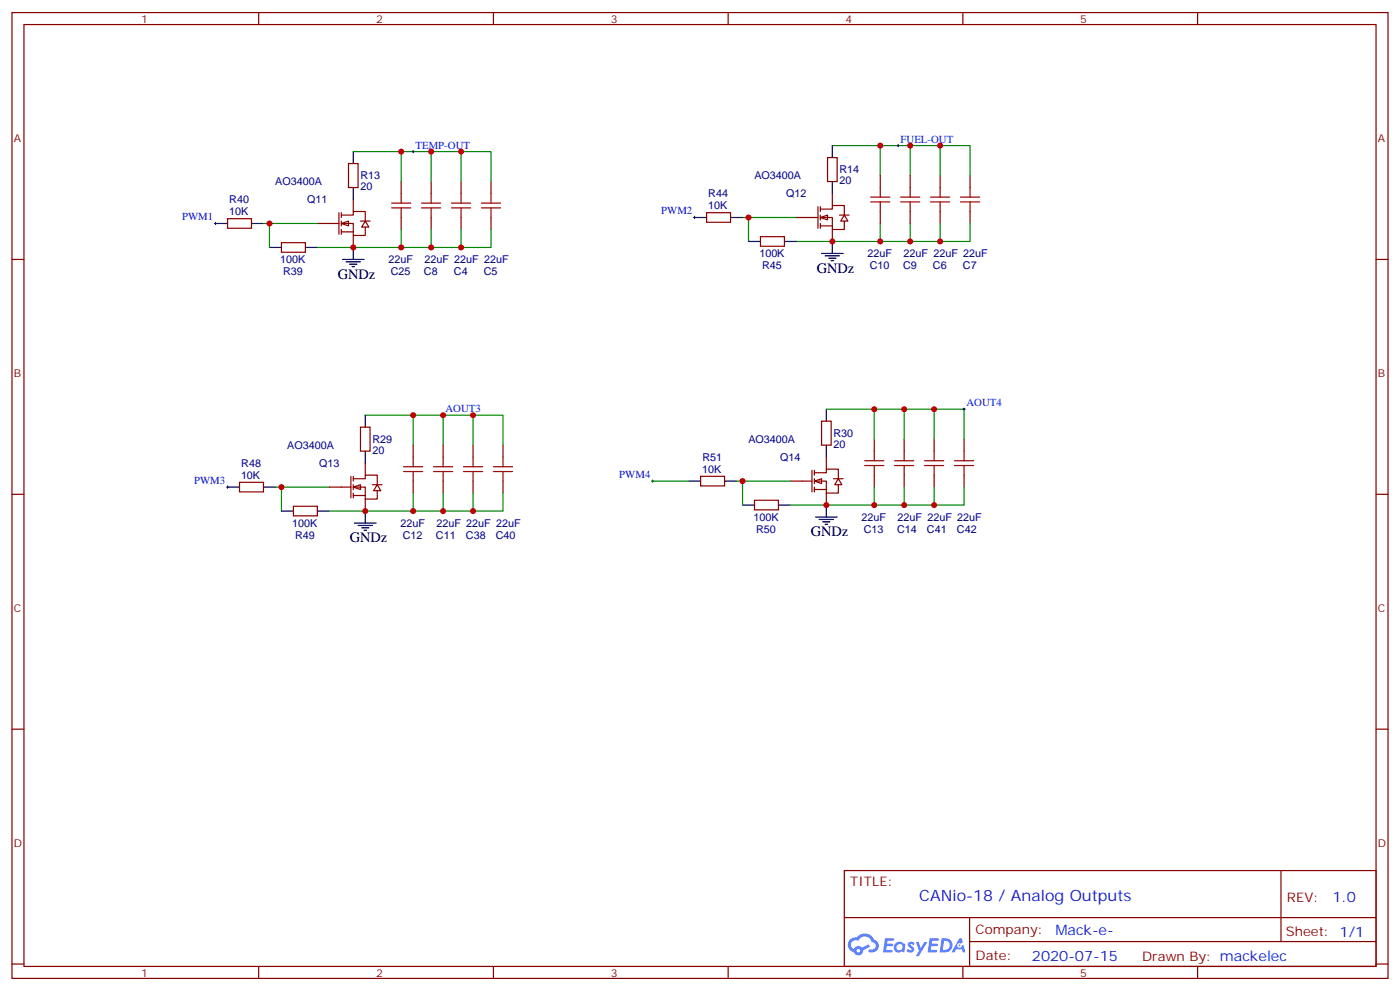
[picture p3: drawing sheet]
<svg xmlns="http://www.w3.org/2000/svg" width="412mm" height="292mm" viewBox="0 0 412 292" stroke-linecap="round" stroke-linejoin="round" font-family="sans-serif">
<g fill="none" stroke="#870000" stroke-width=".35">
<path d="M3.5 3.7h405.4v284.3h-405.4zM7.1 7.2h398.2v277.3h-398.2zM76.2 3.7v3.5M145.3 3.7v3.5M214.5 3.7v3.5M283.6 3.7v3.5M352.8 3.7v3.5M3.5 76.4h3.6M405.3 76.4h3.6M3.5 145.5h3.6M405.3 145.5h3.6M3.5 214.7h3.6"/>
<path d="M405.3 214.7h3.6M248.7 256.3h156.6v28.2h-156.6zM377.3 256.3v20.9M248.7 270.1h156.5M285.6 277.2h119.6M285.6 270.1v14.2M3.5 283.8h3.6M76.2 284.5v3.5M145.3 284.5v3.5M214.5 284.5v3.5M283.6 284.5v3.5M352.8 284.5v3.5"/>
<path d="M405.3 283.8h3.6"/>
</g>
<g fill="#5487ff">
<path d="M267.7 277.5a1.22 1.22 0 0 1 1.7 .2l-.4 .6a.47 .47 0 0 0-.3-.4 .47 .47 0 0 0-.5 .2l.1 .2a1.14 1.14 0 0 1 .8 1.8 1.14 1.14 0 0 1-1.9 0l-.2-.2 .5-.6 .7 .5a.29 .29 0 0 0 .3-.3 .29 .29 0 0 0-.2-.3 1.04 1.04 0 0 1-.6-1.7z"/>
<path d="M260.7 276.2h2.4l.3 .2-.2 .5-1.8 .1-.1 .8h1.5l.3 .4-.3 .4h-1.6l-.2 1.1h1.7l.2 .3-.2 .3-2.6 .1z"/>
<path d="M273.8 276.2h2.4l.3 .2-.1 .5-1.8 .1-.2 .8h1.6l.3 .4-.4 .4-1.6-.1-.1 1.1 1.7 .1 .2 .3-.2 .3-2.6 .1z"/>
<path d="M282.6 276.2h.7l.3 1.3-.6 .3a.69 .69 0 0 0-1 .3 .69 .69 0 0 0 .4 .9 .69 .69 0 0 0 .9-.6l.5-.2 .6 2.2h-.8l-.2-.9h-1.8l-.5 .9h-.8z"/>
<path d="M269.8 277.3h.8l.6 1.8 1.1-1.8h.9l-2.6 4.2h-.8l.9-1.5z"/>
<path d="M277.4 276.2l-.6 4.2h1.3a2.11 2.11 0 0 0 2.5-2.1 2.11 2.11 0 0 0-2.5-2.1zM278.1 277a1.39 1.39 0 0 1 1.7 1.4 1.39 1.39 0 0 1-1.8 1.2h-.3z"/>
<path d="M263.7 277.8a1.54 1.54 0 0 0-.1 2.2 1.54 1.54 0 0 0 2.2 .1l.6 .3 .3-2.3-.2-.3h-.4a1.49 1.49 0 0 0-2.4 0zM264 278.8a.94 .94 0 0 1 1.8 0 .94 .94 0 0 1-1.8 0z"/>
<path d="M250.4 276.6a2.18 2.18 0 0 0 1.1 3.7 1.44 1.44 0 0 0 1.6 .9 1.44 1.44 0 0 0 1.2-1.4l2-1.1-.5-.7-1.9 1a1.47 1.47 0 0 0-2.4 .4 1.39 1.39 0 0 1-.7-1.9 1.39 1.39 0 0 1 2-.5 2.12 2.12 0 0 1 2.2-1.3 2.12 2.12 0 0 1 1.9 1.7 1.14 1.14 0 0 1 1.1 1.4 1.14 1.14 0 0 1-1.7 .7 .43 .43 0 0 0-.5 .4 .43 .43 0 0 0 .4 .5 1.98 1.98 0 0 0 2.5-1.2 1.98 1.98 0 0 0-1.2-2.6 3.1 3.1 0 0 0-5.3-.6l-.9 .1zM252.3 279.9a.55 .55 0 0 1 1.1 0 .55 .55 0 0 1-1.1 0z"/>
<circle cx="282.6" cy="278.3" r=".26"/>
</g>
<g fill="#fff" stroke="#870000" stroke-width=".35">
<path d="M100.5 65.8l2.2-.7v1.4z"/>
<path d="M107.6 65.1l1.1 1.8h-2.2z"/>
</g>
<g fill="none" stroke="#870000" stroke-width=".35">
<path d="M104.1 58.7v3.6M118.2 53.4v3.6M127 53.4v3.6M259.3 51.7v3.5M268.1 51.7v3.5M67 64.4h7.1v2.8h-7.1zM82.9 71.4h7.1v2.9h-7.1zM93.5 65.8h6.3M99.8 62.6v6.4M100.5 63.3h3.6v-1h3.5v2.8M100.5 65.8h3.6v3.5h3.5v-2.4M100.5 68.3h3.6"/>
<path d="M100.5 62.6v1.4M100.5 65.1v1.4M100.5 67.6v1.4M104.1 69.3v3.5M106.2 65.1h2.8M118.2 64v3.6M127 64v3.6M208.1 62.6h7.1v2.8h-7.1zM224 69.7h7.1v2.8h-7.1zM259.3 62.3v3.5M268.1 62.3v3.5"/>
</g>
<g fill="none" stroke="#000" stroke-width=".35">
<path d="M63.5 65.8h3.5M74.1 65.8h3.5M79.4 72.8h3.5M90 72.8h3.5M100.9 76.4h6.3M102 77.1h4.2M103 77.8h2.1M103.7 78.5h.7M104.1 72.8v3.6M204.6 64h3.5M215.2 64h3.5M220.5 71.1h3.5"/>
<path d="M231.1 71.1h3.5M242 74.6h6.4M243.1 75.3h4.2M244.1 76h2.1M244.8 76.7h.7M245.2 71.1v3.5"/>
</g>
<g fill="none" stroke="#a10000" stroke-width=".35">
<path d="M115.4 59.8h5.6M118.2 57v2.8M124.2 59.8h5.6M127 57v2.8M256.5 59.4h5.6M256.5 58h5.6M259.3 55.2v2.8M259.3 59.4v2.9M265.3 59.4h5.6M265.3 58h5.6M268.1 55.2v2.8M268.1 59.4v2.9"/>
<path d="M115.4 61.2h5.6M118.2 61.2v2.8M124.2 61.2h5.6M127 61.2v2.8"/>
</g>
<path d="M104.1 44.6h22.9v8.8M118.2 44.6v8.8M245.2 42.9h22.9v8.8M259.3 42.9v8.8M77.6 65.8h15.9M79.4 65.8v7M118.2 67.6v5.2M127 67.6v5.2h-33.5M218.7 64h15.9M220.5 64v7.1M259.3 65.8v5.3M268.1 65.8v5.3h-33.5" fill="none" stroke="#008700" stroke-width=".35"/>
<g fill="#fff" stroke="#870000" stroke-width=".35">
<path d="M241.7 64l2.1-.7v1.4z"/>
<path d="M248.7 63.3l1.1 1.8h-2.2z"/>
</g>
<g fill="none" stroke="#870000" stroke-width=".35">
<path d="M245.2 57v3.5M234.6 64h6.3M240.9 60.9v6.3M241.7 61.6h3.5v-1.1h3.5v2.8M241.7 64h3.5v3.6h3.5v-2.5M241.7 66.5h3.5M241.7 60.9v1.4M241.7 63.3v1.4M241.7 65.8v1.4M245.2 67.6v3.5M247.3 63.3h2.8M121.7 131.1v3.5"/>
<path d="M130.5 131.1v3.5M70.6 142h7v2.8h-7zM86.4 149h7.1v2.9h-7.1zM121.7 141.6v3.6M130.5 141.6v3.6"/>
</g>
<path d="M107.6 122.2h22.9v8.9M121.7 122.2v8.9M81.1 143.4h15.9M82.9 143.4v7.1M121.7 145.2v5.3M130.5 145.2v5.3h-33.5" fill="none" stroke="#008700" stroke-width=".35"/>
<path d="M67 143.4h3.6M77.6 143.4h3.5M82.9 150.5h3.5M93.5 150.5h3.5M104.4 154h6.4M105.5 154.7h4.2M106.5 155.4h2.2M107.2 156.1h.7M107.6 150.5v3.5" fill="none" stroke="#000" stroke-width=".35"/>
<path d="M118.9 138.8h5.6M118.9 137.4h5.6M121.7 134.6v2.8M121.7 138.8v2.8M127.7 138.8h5.6M127.7 137.4h5.6M130.5 134.6v2.8M130.5 138.8v2.8" fill="none" stroke="#a10000" stroke-width=".35"/>
<g fill="#fff" stroke="#870000" stroke-width=".35">
<path d="M104.1 143.4l2.1-.7v1.4z"/>
<path d="M111.1 142.7l1.1 1.8h-2.1z"/>
</g>
<path d="M107.6 136.3v3.6M97 143.4h6.4M103.4 140.2v6.4M104.1 140.9h3.5v-1h3.5v2.8M104.1 143.4h3.5v3.5h3.5v-2.4M104.1 145.9h3.5M104.1 140.2v1.4M104.1 142.7v1.4M104.1 145.2v1.4M107.6 146.9v3.6M109.7 142.7h2.8" fill="none" stroke="#870000" stroke-width=".35"/>
<g fill="#fff" stroke="#870000" stroke-width=".35">
<path d="M239.9 141.6l2.1-.7v1.4z"/>
<path d="M246.9 140.9l1.1 1.8h-2.1z"/>
</g>
<g fill="none" stroke="#870000" stroke-width=".35">
<path d="M102.7 48.2h2.8v7h-2.8zM135.8 53.4v3.6M144.6 53.4v3.6M243.8 46.4h2.8v7h-2.8zM276.9 51.7v3.5M285.8 51.7v3.5M135.8 64v3.6M144.6 64v3.6M276.9 62.3v3.5M285.8 62.3v3.5M106.2 125.8h2.8v7h-2.8zM139.3 131.1v3.5"/>
<path d="M148.2 131.1v3.5M239.2 138.5v6.3M239.9 139.2h3.5v-1.1h3.5v2.8M239.9 138.5v1.4M242 124h2.8v7.1h-2.8zM243.4 134.6v3.5M257.5 129.3v3.5M257.5 139.9v3.5M266.3 129.3v3.5M266.3 139.9v3.5M275.2 129.3v3.5M275.2 139.9v3.5"/>
<path d="M284 129.3v3.5M284 139.9v3.5M139.3 141.6v3.6M148.2 141.6v3.6M206.4 140.2h7v2.9h-7zM222.2 147.3h7.1v2.8h-7.1zM232.8 141.6h6.4M239.9 141.6h3.5v3.6h3.5v-2.5M239.9 144.1h3.5M239.9 140.9v1.4M239.9 143.4v1.4M243.4 145.2v3.5"/>
<path d="M245.5 140.9h2.9"/>
</g>
<g fill="none" stroke="#000" stroke-width=".35">
<path d="M104.1 44.6v3.6M104.1 55.2v3.5M245.2 42.9v3.5M245.2 53.4v3.6M107.6 122.2v3.6M107.6 132.8v3.5M243.4 120.5v3.5M243.4 131.1v3.5M202.8 141.6h3.6M213.4 141.6h3.6M218.7 148.7h3.5M229.3 148.7h3.5"/>
<path d="M240.2 152.2h6.4M241.3 152.9h4.2M242.4 153.6h2.1M243.1 154.3h.7M243.4 148.7v3.5"/>
</g>
<g fill="none" stroke="#a10000" stroke-width=".35">
<path d="M133 59.8h5.6M135.8 57v2.8M141.8 59.8h5.7M144.6 57v2.8M274.1 59.4h5.7M274.1 58h5.7M276.9 55.2v2.8M276.9 59.4v2.9M282.9 59.4h5.7M282.9 58h5.7M285.8 55.2v2.8M285.8 59.4v2.9"/>
<path d="M133 61.2h5.6M135.8 61.2v2.8M141.8 61.2h5.7M144.6 61.2v2.8M136.5 138.8h5.7M136.5 137.4h5.7M139.3 134.6v2.8M139.3 138.8v2.8M145.3 138.8h5.7M145.3 137.4h5.7M148.2 134.6v2.8M148.2 138.8v2.8"/>
<path d="M254.7 137.1h5.6M254.7 135.6h5.6M257.5 132.8v2.8M257.5 137.1v2.8M263.5 137.1h5.7M263.5 135.6h5.7M266.3 132.8v2.8M266.3 137.1v2.8M272.3 137.1h5.7M272.3 135.6h5.7M275.2 132.8v2.8M275.2 137.1v2.8"/>
<path d="M281.2 137.1h5.6M281.2 135.6h5.6M284 132.8v2.8M284 137.1v2.8"/>
</g>
<g fill="none" stroke="#008700" stroke-width=".35">
<path d="M127 44.6h17.6v8.8M135.8 44.6v8.8M268.1 42.9h17.7v8.8M276.9 42.9v8.8M135.8 67.6v5.2M144.6 67.6v5.2h-17.6M276.9 65.8v5.3M285.8 65.8v5.3h-17.7M130.5 122.2h17.7v8.9M139.3 122.2v8.9M243.4 120.5h40.6v8.8M257.5 120.5v8.8"/>
<path d="M266.3 120.5v8.8M275.2 120.5v8.8M139.3 145.2v5.3M148.2 145.2v5.3h-17.7M192.3 141.6h10.5M217 141.6h15.8M218.7 141.6v7.1M257.5 143.4v5.3M266.3 143.4v5.3h-33.5M275.2 143.4v5.3M284 143.4v5.3h-17.7"/>
</g>
<g fill="none" stroke="#000" stroke-width=".29">
<path d="M121.4 44.6h.7M121.7 44.3v.7M264.2 42.9h.7M264.6 42.5v.7M63.1 65.8h.8M63.5 65.4v.7M204.3 64h.7M204.6 63.7v.7M130.2 122.2h.7M130.5 121.9v.7M283.6 120.5h.7M284 120.1v.7"/>
<path d="M66.7 143.4h.7M67 143.1v.7M191.9 141.6h.7M192.3 141.3v.7"/>
</g>
<g fill="#c00">
<circle cx="266.3" cy="148.7" r=".88"/>
<circle cx="139.3" cy="122.2" r=".88"/>
<circle cx="130.5" cy="150.5" r=".88"/>
<circle cx="276.9" cy="71.1" r=".88"/>
<circle cx="268.1" cy="42.9" r=".88"/>
<circle cx="135.8" cy="72.8" r=".88"/>
<circle cx="127" cy="44.6" r=".88"/>
<circle cx="257.5" cy="148.7" r=".88"/>
<circle cx="243.4" cy="148.7" r=".88"/>
<circle cx="218.7" cy="141.6" r=".88"/>
<circle cx="118.2" cy="72.8" r=".88"/>
<circle cx="104.1" cy="72.8" r=".88"/>
<circle cx="79.4" cy="65.8" r=".88"/>
<circle cx="118.2" cy="44.6" r=".88"/>
<circle cx="220.5" cy="64" r=".88"/>
<circle cx="245.2" cy="71.1" r=".88"/>
<circle cx="259.3" cy="71.1" r=".88"/>
<circle cx="259.3" cy="42.9" r=".88"/>
<circle cx="121.7" cy="122.2" r=".88"/>
<circle cx="82.9" cy="143.4" r=".88"/>
<circle cx="107.6" cy="150.5" r=".88"/>
<circle cx="121.7" cy="150.5" r=".88"/>
<circle cx="127" cy="72.8" r=".88"/>
<circle cx="135.8" cy="44.6" r=".88"/>
<circle cx="268.1" cy="71.1" r=".88"/>
<circle cx="276.9" cy="42.9" r=".88"/>
<circle cx="130.5" cy="122.2" r=".88"/>
<circle cx="139.3" cy="150.5" r=".88"/>
<circle cx="275.2" cy="148.7" r=".88"/>
<circle cx="257.5" cy="120.5" r=".88"/>
<circle cx="266.3" cy="120.5" r=".88"/>
<circle cx="275.2" cy="120.5" r=".88"/>
</g>
<text font-size="4.6" fill="#00f" x="270.8" y="265.3">CANio-18 / Analog Outputs</text>
<g font-size="4.2">
<text x="99.5" y="82">GNDz</text>
<text x="240.6" y="80.3">GNDz</text>
<text x="103" y="159.6">GNDz</text>
<text x="238.8" y="157.9">GNDz</text>
</g>
<g font-size="4.2" fill="#00f">
<text x="392.5" y="265.6">1.0</text>
<text x="310.9" y="275.1">Mack-e-</text>
<text x="304" y="282.9">2020-07-15</text>
</g>
<g font-size="3.9" fill="#800">
<text x="250.5" y="260.9">TITLE:</text>
<text x="379.1" y="265.6">REV:</text>
<text x="287.4" y="275.1">Company:</text>
<text x="378.7" y="275.7">Sheet: 1/1</text>
<text x="287.4" y="282.8">Date:</text>
<text x="336.4" y="282.8">Drawn By: mackelec</text>
</g>
<g font-size="3.2" fill="#800">
<text x="41.6" y="6.7">1</text>
<text x="110.8" y="6.7">2</text>
<text x="179.9" y="6.7">3</text>
<text x="249.1" y="6.7">4</text>
<text x="318.2" y="6.7">5</text>
<text x="4.1" y="41.8">A</text>
<text x="405.9" y="41.8">A</text>
<text x="4.1" y="110.9">B</text>
<text x="405.9" y="110.9">B</text>
<text x="4.1" y="180.1">C</text>
<text x="405.9" y="180.1">C</text>
<text x="4.1" y="249.2">D</text>
<text x="405.9" y="249.2">D</text>
<text x="41.6" y="287.5">1</text>
<text x="110.8" y="287.5">2</text>
<text x="179.9" y="287.5">3</text>
<text x="249.1" y="287.5">4</text>
<text x="318.2" y="287.5">5</text>
</g>
<g font-size="3.2" fill="#00f">
<text x="265.3" y="42">FUEL-OUT</text>
<text x="122.4" y="43.7">TEMP-OUT</text>
<text x="53.7" y="64.9">PWM1</text>
<text x="194.8" y="63.1">PWM2</text>
<text x="284.7" y="119.6">AOUT4</text>
<text x="131.2" y="121.4">AOUT3</text>
<text x="57.2" y="142.5">PWM3</text>
<text x="182.4" y="140.8">PWM4</text>
</g>
<g font-size="3.2" fill="#000080">
<text x="106.2" y="52.8">R13</text>
<text x="222.2" y="52.8">AO3400A</text>
<text x="247.3" y="51.1">R14</text>
<text x="67.5" y="59.9">R40</text>
<text x="81.1" y="54.6">AO3400A</text>
<text x="90.5" y="59.9">Q11</text>
<text x="106.2" y="56">20</text>
<text x="208.7" y="58.1">R44</text>
<text x="231.6" y="58.1">Q12</text>
<text x="247.3" y="54.3">20</text>
<text x="67.5" y="63.4">10K</text>
<text x="208.6" y="61.6">10K</text>
<text x="82.6" y="77.6">100K</text>
<text x="114.4" y="77.5">22uF</text>
<text x="125" y="77.5">22uF 22uF 22uF</text>
<text x="223.7" y="75.8">100K</text>
<text x="255.5" y="75.8">22uF</text>
<text x="266.1" y="75.8">22uF 22uF 22uF</text>
<text x="83.4" y="81.1">R39</text>
<text x="115.1" y="81.1">C25</text>
<text x="124.9" y="81.1">C8</text>
<text x="133.7" y="81.1">C4</text>
<text x="142.5" y="81.1">C5</text>
<text x="224.5" y="79.3">R45</text>
<text x="256.2" y="79.3">C10</text>
<text x="266" y="79.3">C9</text>
<text x="274.8" y="79.3">C6</text>
<text x="283.6" y="79.3">C7</text>
<text x="109.7" y="130.4">R29</text>
<text x="220.4" y="130.4">AO3400A</text>
<text x="245.5" y="131.9">20</text>
<text x="245.5" y="128.7">R30</text>
<text x="71.1" y="137.5">R48</text>
<text x="84.6" y="132.2">AO3400A</text>
<text x="94" y="137.5">Q13</text>
<text x="109.7" y="133.7">20</text>
<text x="206.9" y="135.7">R51</text>
<text x="229.8" y="135.7">Q14</text>
<text x="71" y="141">10K</text>
<text x="206.8" y="139.2">10K</text>
<text x="86.1" y="155.2">100K</text>
<text x="118" y="155.1">22uF</text>
<text x="128.5" y="155.1">22uF 22uF 22uF</text>
<text x="221.9" y="153.4">100K</text>
<text x="253.8" y="153.4">22uF</text>
<text x="264.4" y="153.4">22uF 22uF 22uF</text>
<text x="86.9" y="158.7">R49</text>
<text x="118.6" y="158.7">C12</text>
<text x="128.4" y="158.7">C11</text>
<text x="137.2" y="158.7">C38</text>
<text x="146.1" y="158.7">C40</text>
<text x="222.8" y="156.9">R50</text>
<text x="254.5" y="156.9">C13</text>
<text x="264.2" y="156.9">C14</text>
<text x="273.1" y="156.9">C41</text>
<text x="281.9" y="156.9">C42</text>
</g>
</svg>
